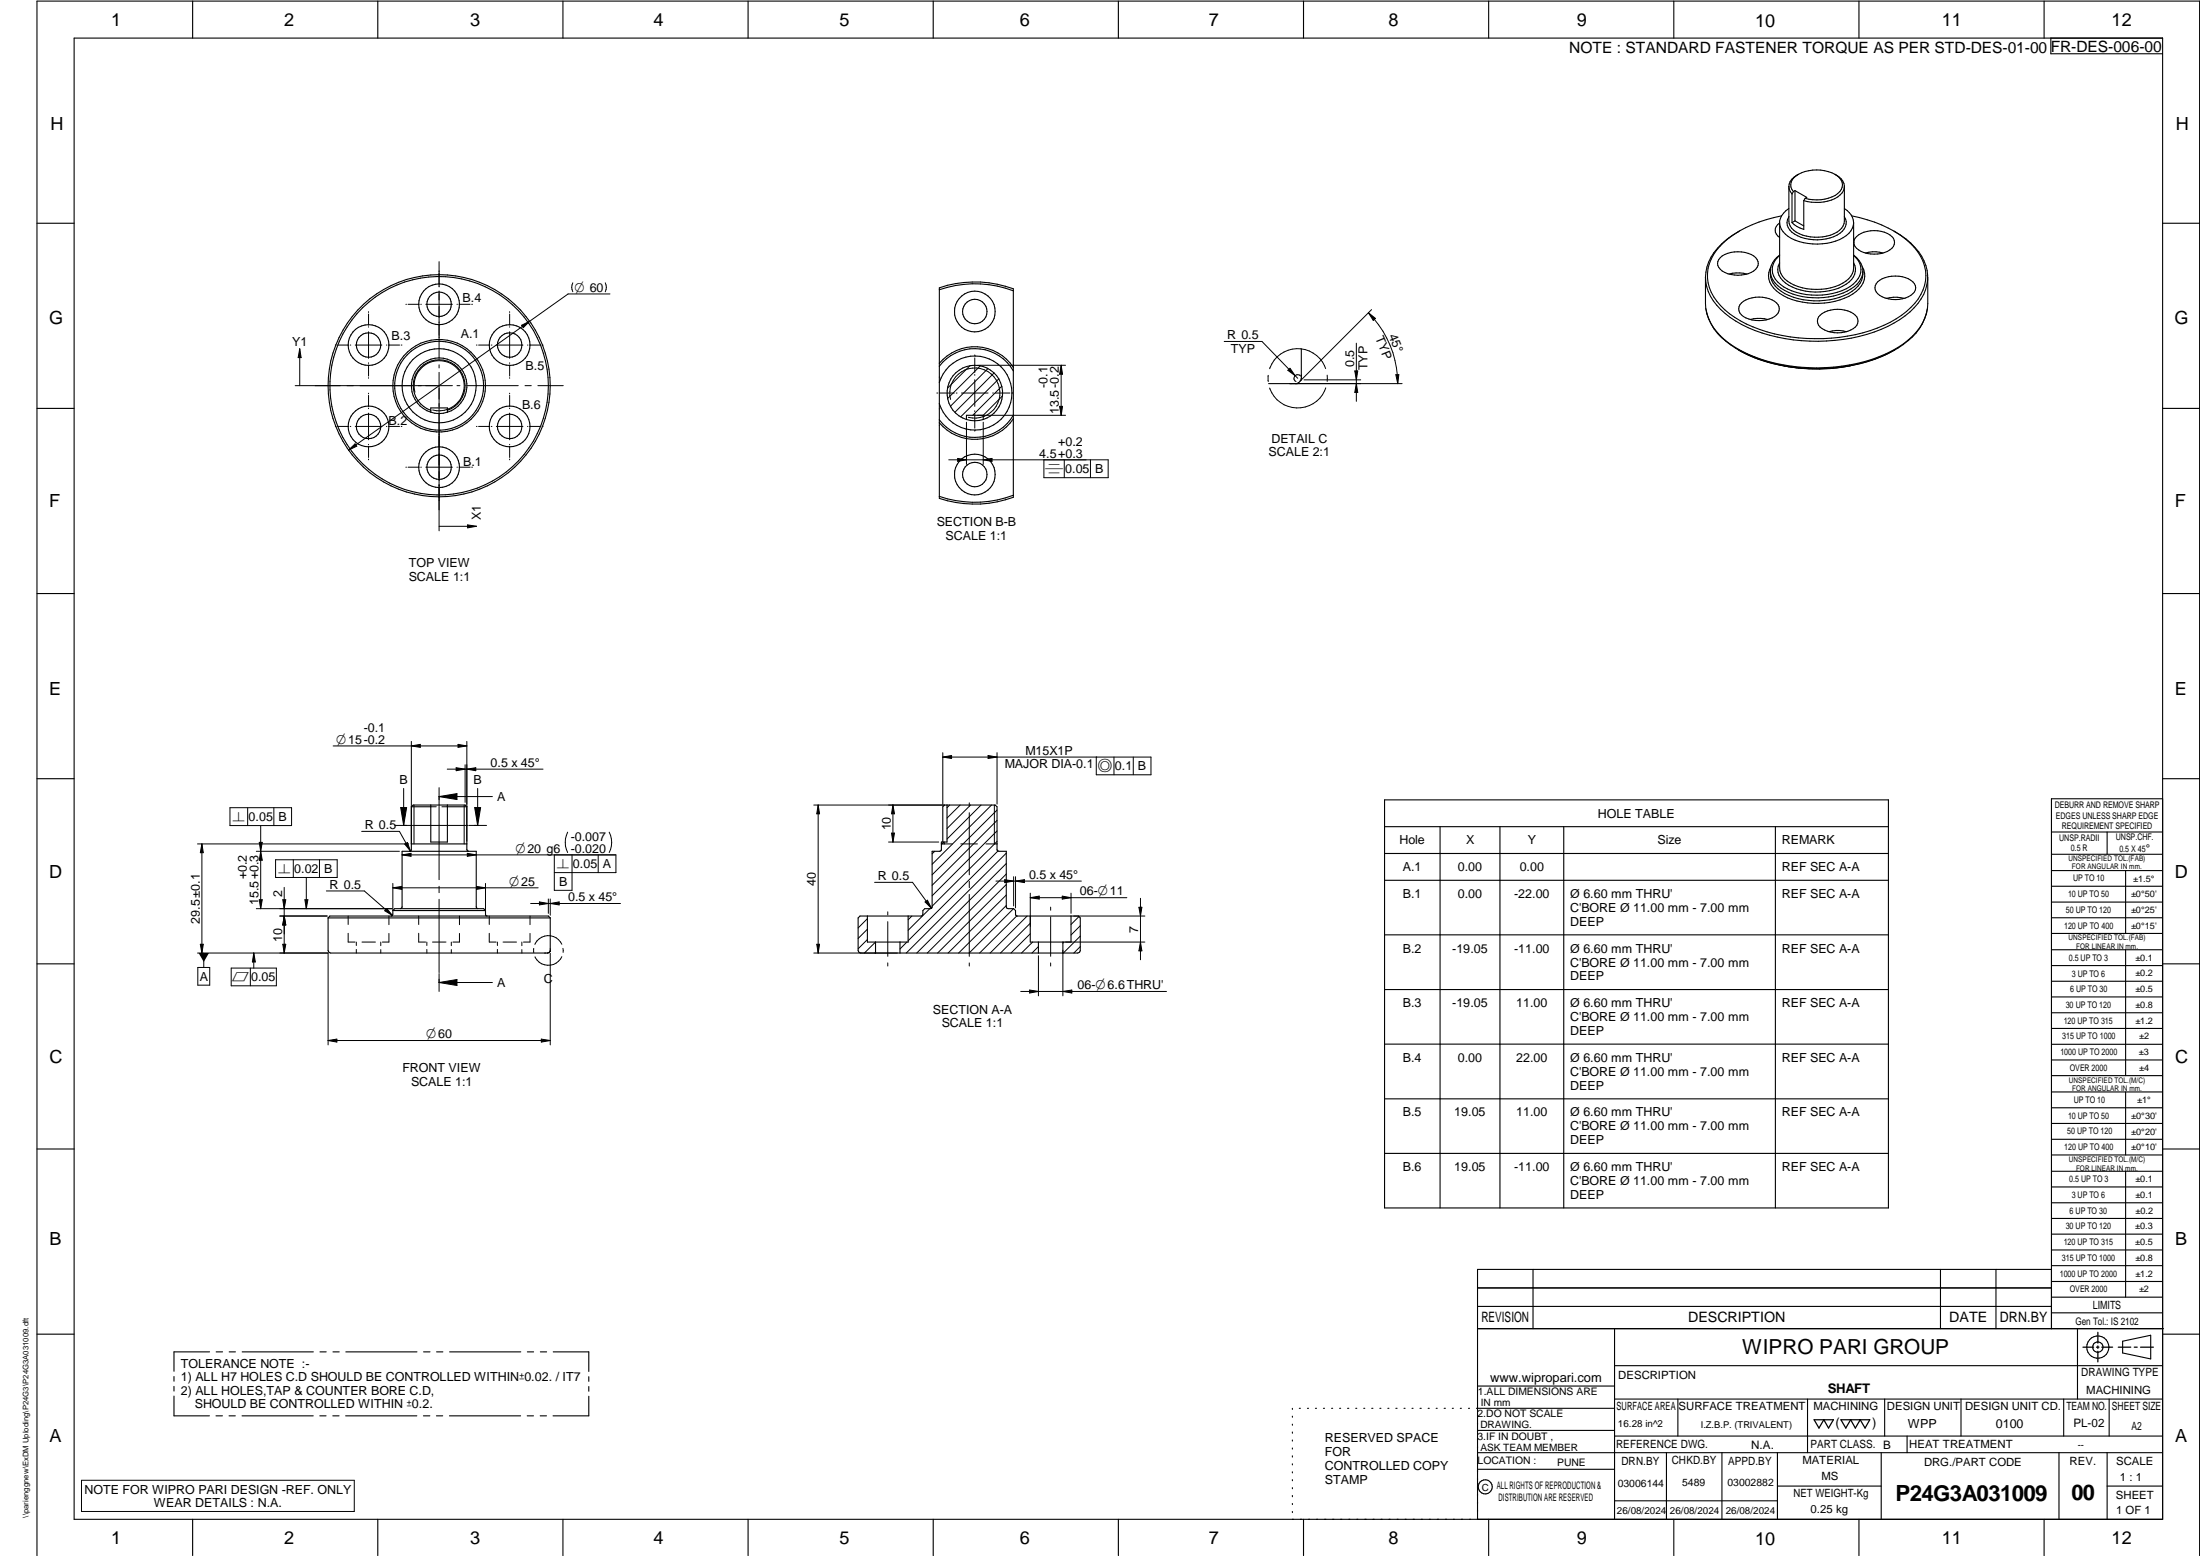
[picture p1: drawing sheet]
<svg xmlns="http://www.w3.org/2000/svg" width="594mm" height="420mm" viewBox="0 0 594 420" stroke-linecap="round" stroke-linejoin="round" font-family="sans-serif">
<g fill="none" stroke="#000" stroke-width=".3">
<path d="M20 10.3h564v400h-564zM52 .3v10M102 .3v10M152 .3v10M202 .3v10M252 .3v10M302 .3v10M352 .3v10M402 .3v10M452 .3v10M502 .3v10M552 .3v10"/>
<path d="M553.8 10.3v4.2h30.1M481.1 58.3a30.7 30.7 0 0 0-16.6 8.2 11 11 0 0 0 .1 16 30.2 30.2 0 0 0 16.7 8.1 46.5 46.5 0 0 0 29.1-3.6 18.8 18.8 0 0 0 8.9-8.7 11.3 11.3 0 0 0-3.5-12.7 31.8 31.8 0 0 0-15.8-7.3M483.1 56.3a5.6 5.6 0 0 0-2.5 3.4v12.7a5.4 5.4 0 0 0 3.9 4.6 15.4 15.4 0 0 0 14-1.1 4.7 4.7 0 0 0 2-3.5v-12.2M483.1 50.3v9.4a4 4 0 0 0 2.8 3.4 11.4 11.4 0 0 0 10.8-.9 3.4 3.4 0 0 0 1.3-2.5v-9.4M483.1 50.4v.7l.8 1.3M483.9 52.4v7.7M484.3 51.7l-.4 .7M484.7 51.5l3.2 1.8-.4 .3M484.7 59.6l2.4 1.4M484.7 59.6l-.8 .5M484.7 51.5v8.1M484.7 51.5l-.4 .2"/>
<path d="M485.6 47.1l-.3 .2a3.8 3.8 0 0 0-2.2 3.1M487.1 54.2v7.7a6.9 6.9 0 0 1-3.2-1.8M487.5 53.6l-.4 .6M495.5 47.1l.3 .2M495.5 47.1a10.2 10.2 0 0 0-11.2 1 2.61 2.61 0 0 0 0 3.6M495.5 47.1a3.5 3.5 0 0 1 2.3 4.4 7.4 7.4 0 0 1-6.4 3.2l-2.2-.1-2.1-.4M496.2 47.5a2.8 2.8 0 0 1 0 4.8 10.2 10.2 0 0 1-8.7 1.3M498 56.3a4.7 4.7 0 0 1 2.5 3.9M498 58.5a3.4 3.4 0 0 1-1.9 5 12.2 12.2 0 0 1-12.2-.8 3 3 0 0 1-.8-4.2M10 60.3h10M253.7 78.2a29.2 29.2 0 0 1 19.9 .3M253.7 78.2v19.9"/>
<path d="M253.7 78.2v-.5a30.2 30.2 0 0 1 19.9 .3v56.3a30.1 30.1 0 0 1-19.9 .3v-36.5M464.6 69.6a8 8 0 0 1 9.5 0 2.39 2.39 0 0 1-1.2 4 8.2 8.2 0 0 1-8.3-.9 2.03 2.03 0 0 1 0-3.1zM466.9 74l1.9-.3 2.9 .3M469.7 62.4a17.8 17.8 0 0 0-8.8 9.7l-.4 2.7M478.1 73.2a6.8 6.8 0 0 0 4.9 5.8 19 19 0 0 0 17.8-1.6 5.9 5.9 0 0 0 2.2-3.9M480.6 60.2a2.23 2.23 0 0 0 0 3.9M480.6 71a4.5 4.5 0 0 0 2.4 6 16.2 16.2 0 0 0 15.5-.2 4.3 4.3 0 0 0 2-5.8M480.6 68.9a5.5 5.5 0 0 0-2.5 4.3M500.5 60.2a5.3 5.3 0 0 1-3.7 4.5 15.8 15.8 0 0 1-14-.9 5.2 5.2 0 0 1-2.2-3.3M500.5 68.9a5.8 5.8 0 0 1-.4 9.8 18.9 18.9 0 0 1-19.1 0 5.8 5.8 0 0 1-2.9-5.5M500.5 69a4.7 4.7 0 0 1 0 7.7 17.9 17.9 0 0 1-15.4 2.3 8.6 8.6 0 0 1-6.4-5.3 4.9 4.9 0 0 1 1.9-4.7M501.3 63.9a7.7 7.7 0 0 1 10 .4 2.5 2.5 0 0 1-1.7 3.6 8.2 8.2 0 0 1-8.3-.8 2.11 2.11 0 0 1 0-3.2z"/>
<path d="M502.9 72.1a5 5 0 0 1-1.6 6.6 19.4 19.4 0 0 1-17.4 2.2 8.8 8.8 0 0 1-6.3-5.6 4.8 4.8 0 0 1 .6-3.2M503.7 68.3a8.3 8.3 0 0 1 4.8 0M507 76.1a8 8 0 0 1 9.5 0 2.17 2.17 0 0 1-.5 3.7 8.1 8.1 0 0 1-9-.5 2.11 2.11 0 0 1 0-3.2zM511.4 62.4a18 18 0 0 1 8.7 9.3 11.7 11.7 0 0 1-4.4 12.5 37.2 37.2 0 0 1-22.4 7.9 44.2 44.2 0 0 1-24.6-5.4 15.8 15.8 0 0 1-8.1-10.5l-.1-1.4M520.6 74.8v7.2a13.7 13.7 0 0 1-6.6 10.8 43.5 43.5 0 0 1-27.9 6.3 37.6 37.6 0 0 1-20.4-7.3 13.2 13.2 0 0 1-5.2-9.8v-7.2M584 60.3h10M253.7 98.1a12.5 12.5 0 0 1 19.9 1.1M253.7 98.9a12 12 0 0 1 19.9 1.3M351.4 94.2v8.3a1.84 1.84 0 0 1-1.4 1.1h-7.4M460.7 83.4a13.9 13.9 0 0 0 5.3 8.7M466 92.1a36.7 36.7 0 0 0 19.7 7.3 46.7 46.7 0 0 0 14-.6M469.4 94.5a48.2 48.2 0 0 0 13.5 4.5"/>
<path d="M470.2 81.8a7.9 7.9 0 0 1 9.6 0 2.4 2.4 0 0 1-1.3 4.1 8.2 8.2 0 0 1-8.3-.9 2.11 2.11 0 0 1 0-3.2zM472.6 86.3l1.9-.3 2.9 .3M491.5 85.1a7.7 7.7 0 0 1 9.9 .5 2.45 2.45 0 0 1-1.6 3.5 7.7 7.7 0 0 1-8.7-1.3 2.11 2.11 0 0 1 .4-2.7zM493.9 89.6a8.3 8.3 0 0 1 4.7 0M504.4 97.6a48.8 48.8 0 0 1-19.4 1.7M510.9 94.9l-5.4 2.3M511.7 94.5l-.2 .1M514.2 80.6a9.6 9.6 0 0 0-4.8 0M515.2 92a35.8 35.8 0 0 1-20.1 7.4 45.6 45.6 0 0 1-24.7-4.4M520.4 83.4a13.6 13.6 0 0 1-5.1 8.6M10 110.3h10M116.3 110.8a7 7 0 0 1-3.4-10.8 7 7 0 0 1 11.3 0 7 7 0 0 1-3.4 10.8"/>
<path d="M116.3 111.3v-1.1h4.5v1.1M116.3 111.3a7.5 7.5 0 0 1-3.8-11.5 7.5 7.5 0 0 1 12.1 0 7.5 7.5 0 0 1-3.8 11.5M116.3 111.3a6.8 6.8 0 0 0 4.5 0M253.7 103.3a10 10 0 0 1 15.4-5.3 10 10 0 0 1 0 16.3 10 10 0 0 1-15.4-5.3M265.5 113.3a7.7 7.7 0 0 1-4.5 0M265.5 113.3a7.5 7.5 0 0 0 3.8-11.6 7.5 7.5 0 0 0-12.1 0 7.5 7.5 0 0 0 3.8 11.6M265.5 113.3v-1.2h-4.5v1.2M273.6 113.1a12.5 12.5 0 0 1-19.9 1.1M273.6 112.1a12 12 0 0 1-19.9 1.3M584 110.3h10M273.6 133.7a29.4 29.4 0 0 1-19.9 .3M10 160.3h10"/>
<path d="M584 160.3h10M10 210.3h10M111.1 217.8v11.6l-.1 .2-.4 .3M111.1 217.8l.5-.4h14l.5 .4M111.1 217.8h5.2M116.3 217.4v10h4.5v-10M120.8 217.8h5.3M126.1 217.8v11.6l.5 .5M255.7 217.4v10h-1.5v2l-.2 .4-2.3 .1v15.2l-.5 .3h-1.5l-.5 .5v1.2l-.5 .3h-16.5l-.5 .5 .2 9.1 .5 .3h58.6l.6-.3 .1-9.1-.5-.5h-16.5l-.4-.3-.1-1.2-.5-.5h-1.5l-.4-.3-.1-15.2h-2l-.4-.3-.1-11.8-.5-.4h-13.6l-.5 .4v9.6M373.9 216h136v110.2h-136zM584 215.7h-30v143.1M584 210.3h10"/>
<path d="M111.1 227.9h15M254.2 227.9h.8M268.5 227.9h.7M373.9 223.2h136M373.9 230.5h136M373.9 237.7h136M388.9 223.2v103M405 223.2v103M422.3 223.2v103M479.4 223.2v103M554 224.7h30M554 230.7h30"/>
<path d="M554 235.1h30M554 239.3h30M569 224.7v6M574 235.1v17M88.6 247.9h60M88.6 247.9l.5-.5h59l.5 .5M88.6 247.9v8.8l.1 .3 .6 .3h58.6l.3-.1 .4-.5v-8.8M106.1 245.9h25M106.1 245.9l.5-.5h24l.5 .5M106.1 245.9l-.1 1.2-.4 .3M129.1 245.4l-.5-.3v-.2v-15h-20v15l-.1 .2-.4 .3M131.1 245.9v1.2l.5 .3"/>
<path d="M234.2 247.4v7h11v-7M236.4 254.4v2.9M243 254.4v2.9M280.4 254.4v2.9M287 254.4v2.9M289.2 247.4v7h-11v-7M373.9 252.4h136M554 243.6h30M554 247.8h30M554 252.1h30M554 256.5h30M574 256.5v33.9"/>
<path d="M10 260.3h10M373.9 267.2h136M554 260.7h30M554 265h30M554 269.2h30M554 273.5h30M554 277.7h30M584 260.3h10M373.9 281.9h136M373.9 296.7h136M554 282h30M554 286.2h30"/>
<path d="M554 290.4h30M554 294.9h30M554 299.1h30M574 294.9v17M10 310.3h10M373.9 311.4h136M554 303.4h30M554 307.6h30M554 311.9h30M554 316.3h30M574 316.3v34M584 310.3h10"/>
<path d="M554 320.5h30M554 324.8h30M554 329h30M554 333.2h30M554 337.5h30M399 358.8h185.2M399 352.8h155M399 347.8h155M414 342.8v16M436 358.8v51.5M524 342.8v16M539 342.8v16"/>
<path d="M554 341.8h30M554 346h30M554 350.3h30M554 354.5h30M554 342.8h-155v67.5M561 358.8v19M10 360.3h10M47 371.7v1.3M47 374.4v1.2M47 377v5.3h9.6M56.6 365h-9.6v5.3M58.4 365h1.7"/>
<path d="M61.9 365h1.7M65.4 365h19.2M86.4 365h1.7M89.9 365h1.7M93.4 365h19.2M114.4 365h1.7M117.9 365h1.7M121.4 365h19.2M142.4 365h1.7M145.9 365h1.7M149.4 365h9.6v5.3M159 377v5.3h-9.7"/>
<path d="M159 371.7v1.3M159 374.4v1.3M399 374.3h37M436 368.8h148M436 377.8h148M453.1 377.8v10M488.1 377.8v14.5M508.9 377.8v10M529.5 377.8v10M557.3 377.8v10M569.5 377.8v10M573.2 362.2l7.6-1.6v6.3l-7.6-1.6z"/>
<path d="M584 360.3h10M58.3 382.3h1.8M61.8 382.3h1.7M65.4 382.3h19.2M86.4 382.3h1.6M89.9 382.3h1.7M93.3 382.3h19.3M114.3 382.3h1.8M117.8 382.3h1.7M121.4 382.3h19.2M142.4 382.3h1.7M145.9 382.3h1.7"/>
<path d="M349 380.3v.3M349 382.4v.3M349 384.6v.3M349 386.7v.3M349 388.8v.3M349 391v.3M349 393.1v.3M349 395.3v.3M349 397.4v.3M349 399.5v.3M350.9 380.3h.2M353.1 380.3h.2"/>
<path d="M355.2 380.3h.3M357.4 380.3h.3M359.6 380.3h.3M361.7 380.3h.3M363.9 380.3h.3M366.1 380.3h.3M368.3 380.3h.2M370.4 380.3h.3M372.6 380.3h.3M374.8 380.3h.3M376.9 380.3h.4M379.1 380.3h.3"/>
<path d="M381.3 380.3h.3M383.4 380.3h.4M385.6 380.3h.3M387.8 380.3h.3M390 380.3h.3M392.2 380.3h.3M394.3 380.3h.3M396.5 380.3h.3M398.7 380.3h37.3M399 386.2h37M399 396.7h37M436 387.8h148"/>
<path d="M450 392.3v18M465 392.3v18M480 392.3v18M508 392.3v18M515 387.8v4.5M556 392.3v18M569 392.3v18M584 392.3h-185M52 410.3v9.7M102 410.3v9.7M152 410.3v9.7M202 410.3v9.7"/>
<path d="M252 410.3v9.7M302 410.3v9.7M349 401.7v.3M349 403.8v.4M349 406v.3M349 408.1v.3M352 410.3v9.7M402 410.3v9.7M436 405.3h44M452 410.3v9.7M480 401.3h28M502 410.3v9.7"/>
<path d="M552 410.3v9.7M569 401.3h15M10 420v-419.7h584v419.7"/>
<circle cx="99.5" cy="93.2" r="5.5"/>
<circle cx="99.5" cy="93.2" r="3.3"/>
<circle cx="118.6" cy="82.1" r="5.5"/>
<circle cx="118.6" cy="82.2" r="3.3"/>
<circle cx="137.6" cy="93.2" r="5.5"/>
<circle cx="137.6" cy="93.2" r="3.3"/>
<circle cx="263.2" cy="84.1" r="3.3"/>
<circle cx="263.2" cy="84.1" r="5.5"/>
<circle cx="99.5" cy="115.2" r="3.3"/>
<circle cx="99.5" cy="115.2" r="5.5"/>
<circle cx="118.6" cy="104.2" r="29.5"/>
<circle cx="118.6" cy="104.2" r="30"/>
<circle cx="118.6" cy="104.2" r="12"/>
<circle cx="118.6" cy="104.2" r="10"/>
<circle cx="118.6" cy="104.2" r="12.5"/>
<circle cx="137.6" cy="115.2" r="3.3"/>
<circle cx="137.6" cy="115.2" r="5.5"/>
<circle cx="118.6" cy="126.2" r="5.5"/>
<circle cx="118.6" cy="126.2" r="3.3"/>
<circle cx="263.2" cy="128.1" r="5.5"/>
<circle cx="263.2" cy="128.1" r="3.3"/>
<circle cx="566.5" cy="363.8" r="2.99"/>
<circle cx="566.5" cy="363.7" r="1.41"/>
<circle cx="401.1" cy="401.5" r="1.9"/>
</g>
<g fill="none" stroke="#000" stroke-width=".27">
<path d="M118.6 70.7v6.8M118.6 78.6v18.1M154.7 76.4a2.6 2.6 0 0 0 0 2.4M163.4 76.4a2.6 2.6 0 0 1 0 2.4M164.7 79.4h-11.3l-10.4 7.3M80.9 94.2v9.9M80.9 94.2l.4 2.4h-.8zM90.5 93.2h.2M91.1 93.2h3M94.6 93.2h.1M95.9 93.2h7.2M99.5 84.2v.2"/>
<path d="M99.5 84.8v3M99.5 88.2v.1M99.5 89.6v7.2M99.5 98v.1M99.5 98.6v3M104.3 93.2h.2M104.9 93.2h3M108.3 93.2h.2M109.6 82.2h.2M110.2 82.2h3M113.6 82.2h.2M115 82.2h7.2"/>
<path d="M118.6 98.5v.9M123.4 82.2h.1M123.9 82.2h3.1M127.4 82.2h.2M128.6 93.2h.2M129.2 93.2h3M132.7 93.2h.1M134 93.2h7.2M137.6 84.2v.2M137.6 84.8v3M137.6 88.2v.1M137.6 89.6v7.2"/>
<path d="M137.6 98v.1M137.6 98.6v3M140.8 87.8l2.2-1.1-1.7 1.8zM142.4 93.2h.2M143 93.2h3M143 86.7l-48.9 34.8M146.4 93.2h.2M261.9 98.8l-6 6M263.2 95.8v.3M263.2 96.6v4M263.9 98.6h23.8M264.7 98.8l-8.8 8.8"/>
<path d="M266.8 99.5l-10.1 10.2M286.5 98.6v13.5M286.5 98.6l.4 2.4h-.8zM330.6 92.2h10.2l9.6 10M347.8 100l.6-.6 1.3 2zM358 99.5a8 8 0 0 0-7.6-5.4 8 8 0 0 0-7.5 5.5M366.3 92.7v15.7M369.5 84.5a27.2 27.2 0 0 1 7.9 19.1M369.5 84.5l1.9 1.5-.6 .5zM370.4 83.6l-19 19M90.5 115.1h.2M91.1 115.1h3"/>
<path d="M94.6 115.1h.1M95.9 115.1h7.2M99.5 102v.2M99.5 106.2v.1M99.5 106.8v3M99.5 110.2v.2M99.5 111.5v7.2M99.5 120v.1M104.3 115.1h.2M104.9 115.1h3M108.3 115.1h.2M112 105.9a6.8 6.8 0 0 1 6-8.5 6.8 6.8 0 0 1 7.3 7.4 6.8 6.8 0 0 1-8.5 5.9"/>
<path d="M118.6 100.5v42.8M122.2 104.1h-42.5M123.4 104.1h.8M126 104.1h13.9M128.6 115.1h.2M129.2 115.1h3M132.7 115.1h.1M134 115.1h7.2M137.6 102v.2M137.6 106.2v.1M137.6 106.8v3M137.6 110.2v.2"/>
<path d="M137.6 111.5v7.2M137.6 120v.1M141.8 104.1h1.7M142.4 115.1h.2M143 115.1h3M145.2 104.1h6.9M146.4 115.1h.2M253 106.1h.2M253.7 106.1h4M256.7 107.9a6.8 6.8 0 0 1 6-8.5 6.8 6.8 0 0 1 7.3 7.4 6.8 6.8 0 0 1-8.5 5.9M258.2 106.1h.2M259.6 106.1h7.2"/>
<path d="M261 114v11.4M263.2 101.1v.2M263.2 102.5v7.2M263.2 110.9v.2M263.2 111.7v3.9M263.2 116.2v.2M263.9 112.1h23.8M265.5 114v11.4M268 106.1h.3M268.4 100.7l-10.6 10.6M268.8 106.1h3.9M269.7 102.3l-10.3 10.3"/>
<path d="M270.5 104.3l-7.8 7.8M270.7 106.9l-5.2 5.2M273.3 106.1h.2M286.1 109.7h.8l-.4 2.4zM342.5 101.3v1.7M348.2 103.6h30.4M350.5 103.5l-.1 .1M350.7 103.3h-.1M351.2 101.5a1 1 0 0 0-1.6 0 1 1 0 0 0 .4 1.5M351.2 102.8l-.1 .1M351.4 102.2v.5M351.4 101.2v.4"/>
<path d="M351.4 101.7v.1M352.1 102.6h15.3M358 104.7a8 8 0 0 1-7.6 5.5 8 8 0 0 1-7.5-5.4M358.4 101.3v1.7M365.8 100.2h.8l-.3 2.4zM366.3 103.6l.3 2.4h-.8zM376.9 101.2h.8l-.3 2.4zM94.1 121.5l1.8-1.7 .4 .7zM99.5 120.5v3M99.5 124v.2M109.6 126.2h.2M110.2 126.2h3"/>
<path d="M113.6 126.2h.2M115 126.2h7.2M123.4 126.2h.1M123.9 126.2h3.1M127.4 126.2h.2M137.6 120.5v3M137.6 124v.2M258.6 123.8l2.4 .4-2.4 .4zM265.5 124.2l2.4-.4v.8zM281.9 124.2v4.8h17.3v-4.8h-43M287.4 124.2v4.8M294.5 124.2v4.8"/>
<path d="M118.6 142.1h10M126.3 141.7l2.3 .4-2.3 .4zM62.1 218.1h16.6v4.8h-16.6zM66.9 218.1v4.8M73.9 218.1v4.8M90 201.4h36.1M108.2 218.1h1.6l-.8 4.8zM109 212.9v10M111.1 201.4l2.4-.4v.8zM111.1 200.2v27.7M111.8 217.4v10.5M116.3 217.8h1.5"/>
<path d="M118.6 212.7v4.8M118.6 217.7v19.8M118.6 215.1h14.4M118.6 215.1l4.8-.8v1.6zM119.3 217.8h1.5M120.8 207.7h25.8M123.2 207.3l2.4 .4-2.4 .4zM123.7 201l2.4 .4-2.4 .4zM125.3 217.4v10.5M125.6 206.5v10.2M126.1 207.7l2.4-.4v.8zM126.1 200.2v27"/>
<path d="M128.2 218.1h1.6l-.8 4.8zM129 212.9v10M219.7 217.4h35.3M220.9 217.4v39.9M220.9 217.4l.4 2.4h-.8zM241.1 217.4v10M241.1 217.4l.4 2.4h-.8zM254.6 203.2v13.9M254.6 204.4l2.4-.4v.8zM256.4 217.4l-.7 .7M259.3 217.4l-3.6 3.5M261.7 216.8v.9"/>
<path d="M261.7 219.5v16.7M262.1 217.4l-6.4 6.3M264.9 217.4l-9.2 9.2M266.8 204l2.4 .4-2.4 .4zM267.8 217.4l-16.1 16M268.5 217.4v10.5h-2.3M269.2 218.7l-17.5 17.5M269.2 203.2v13.9M296 204.4v4.8h14.8v-4.8h-56.2M300.8 204.4v4.8M306 204.4v4.8M53.3 227.9h57.1"/>
<path d="M54.5 227.9v29.4M54.5 227.9l.4 2.4h-.8zM69.2 229.9h38.7M70 227.5h.8l-.4 2.4zM70.4 229.9l.4 2.4h-.8zM70.4 222.9v22.5M74.4 232.2h16.7v4.7h-16.7zM76.7 239.6v17.7M79.2 232.2v4.7M82.7 236.9v8.5M86.3 232.2v4.7M97.7 224.5h10.2l2.9 5.3"/>
<path d="M106.1 238.5v7.2M106.1 239.7l2.4-.3v.8zM106.1 239.7h39.2M106.6 222.9h4.8M108.6 230.8h57.7v4.8h-16.6M108.6 230.8l2.4-.4v.8zM109.3 227.9l.7-.4 .8 2.3zM111.6 222.9h14.7M118.6 239.3v1.7M126.2 230.4l2.4 .4-2.4 .4zM126.6 222.9h4.8M128.7 239.4l2.4 .3-2.4 .5z"/>
<path d="M131.1 238.5v7.2M149.7 230.8v9.6h4.8v-9.6M153.3 224.7a6.3 6.3 0 0 0 0 5.5M161.5 230.8v4.8M164.5 224.7a5.9 5.9 0 0 1 0 5.5M236.2 238.3h10.2l5.1 7M239.9 227.4h13.6M240.7 225h.8l-.4 2.4zM252.4 229.9l-.7 .6M254.9 227.4l-.7 .6M255 227.4v.5h2.2M259.5 227.9h4.4"/>
<path d="M261.7 238v1.7M268.9 237.9h23.1M269.2 221.5l-17.5 17.6M269.2 224.4l-17.5 17.5M269.2 227.2l-17.5 17.5M269.5 229.8l-24.3 24.2M271.3 237.5l2.4 .4-2.4 .4zM271.7 238.8l-18.5 18.5M271.7 236l-21.3 21.3M271.7 233.2l-24.1 24.1M271.7 230.4l-27 26.9M273.7 236.7v7.9"/>
<path d="M274.2 236.7v8.5M274.2 237.9l2.4-.4v.8zM53.3 257.3h35.3M54.1 255h.8l-.4 2.3zM55 257.3v3.9M68.5 257.3l.5 2.5h-.9zM68.5 257.3v4.1M69.2 245.4h36.7M70 243h.8l-.4 2.4zM75.6 247.4h12.7M76.4 255h.8l-.5 2.3zM76.4 243h.8l-.5 2.4z"/>
<path d="M76.7 247.4l.5 2.4h-.8zM82.3 243h.8l-.4 2.4zM88.1 240.6h10.3l7.6 6.6M88.6 257.4v24.8M94 252v2.4h1.9M94 247.4v2.2M96.2 254.4v.9M96.2 256.4v.9M97.7 254.4h3.7M102.8 254.4v1M102.8 256.4v.9M104.4 245.3l1.6 1.9-2.1-1.3z"/>
<path d="M105 252.1v2.3h-1.8M105 247.4v2.3M113.1 252v2.4h1.8M113.1 247.4v2.2M115.3 254.4v.9M115.3 256.4v.9M116.8 254.4h3.6M118.6 242.8v19.8M121.9 254.4v1M121.9 256.4v.9M124.1 252.1v2.3h-1.8M124.1 247.4v2.3"/>
<path d="M132.1 252v2.4h1.9M132.1 247.4v2.2M134.3 254.4v.9M134.3 256.4v.9M135.8 254.4h3.7M140.9 254.4v1M140.9 256.4v.9M143.1 252.1v2.3h-1.8M143.1 247.4v2.3M143.3 244h24.2M144.1 256.1v1.1M145.7 243.5l2.4 .5-2.4 .3z"/>
<path d="M147.1 257.3h.3M147.7 257.3h.4M148.1 242.7v3.9M148.5 257h-.1M148.6 244l2.4-.5v.8zM148.6 256.2v.2M148.6 256.6v.3M148.6 257.4v24.8M148.6 242.7v4.4M151.7 255a4 4 0 0 0-3.6-2.4 4 4 0 0 0-3.7 2.4M151.7 258.3a4 4 0 0 1-3.6 2.4 4 4 0 0 1-3.6-2.3M152 256.1l.1 1.1"/>
<path d="M219.7 257.3h22.6M220.5 255h.8l-.4 2.3zM234.2 250.9l-2.5 2.5M234.2 253.7l-2.5 2.5M234.2 248.1l-2.5 2.5M236.4 257.2l-.1 .1M236.4 254.4l-3 2.9M239.7 246.2v.9M239.7 248.9v9.3M244.9 254.4l-1.9 1.8M246.2 247.4l-1 1M249.8 243.5l.6-.4 1.1 2.2z"/>
<path d="M251.1 245.4l-5.9 5.8M261.7 241.5v16.7M271.7 244.5l-12.8 12.8M271.7 241.7l-15.7 15.6M273.7 245.4l-12 11.9M274.6 247.3l-10.1 10M277.4 247.4l-10 9.9M278.2 252.1l-5.2 5.2M278.2 249.3l-8 8M278.2 241.2v8.9M278.2 242.4l2.4-.4v.8zM278.2 242.4h26.1"/>
<path d="M278.8 254.4l-3 2.9M280.4 255.6l-1.7 1.7M280.4 258.1v10.8M283.7 244.9v.9M283.7 247.6v10.6M286.8 242l2.4 .4-2.4 .4zM287 256.6v12.3M287.3 254.4l-.3 .3M287.7 254.4h21.5M289.2 241.2v5.4M289.9 247.4h19.3M291.4 247.5l-2.2 2.1"/>
<path d="M291.7 255.6l-1.7 1.7M291.7 252.8l-4.6 4.5M291.7 250l-2.5 2.5M307.5 245h.8l-.3 2.4zM308 254.4l.3 2.4h-.8zM308 242.6v16.6M53.4 261.2h3.2v4.8h-3.2zM62.4 261.4h12.2v4.8h-12.2zM67.6 261.4v4.8M118.6 265.3l4.8-.8v1.6zM118.6 262.9v4.8M118.6 265.3h14.4"/>
<path d="M239.7 260v.9M261.7 260v.9M275.6 267.7h39.4M278 267.3l2.4 .4-2.4 .4zM283.7 260v.9M287 267.7l2.4-.4v.8zM88.6 281l2.4-.4v.8zM88.6 281h60M146.2 280.6l2.4 .4-2.4 .4zM22 399.7h73.7v8.4h-73.7z"/>
</g>
<path d="M566.5 359.7v3M562.5 363.8h2.9M566.1 363.8h.7M566.5 363.4v.7M566.5 364.9v2.8M567.6 363.8h2.9M572 363.8h3.4M576.3 363.8h.8M578 363.8h3.5M489.9 383.4h5.2l-1.3 2.2-1.3-2.2-1.3 2.2zM497.1 383.4h7.8l-1.3 2.2-1.3-2.2-1.3 2.2-1.3-2.2-1.3 2.2z" fill="none" stroke="#000" stroke-width=".34"/>
<g fill="#000">
<path d="M80.9 94.2l.4 2.4h-.8zM140.8 87.8l2.2-1.1-1.7 1.8zM347.8 100l.6-.6 1.3 2zM369.5 84.5l1.9 1.5-.6 .5zM286.5 98.6l.4 2.4h-.8zM286.1 109.7h.8l-.4 2.4zM366.3 103.6l.3 2.4h-.8zM365.8 100.2h.8l-.3 2.4zM376.9 101.2h.8l-.3 2.4zM94.1 121.5l1.8-1.7 .4 .7zM258.6 123.8l2.4 .4-2.4 .4zM265.5 124.2l2.4-.4v.8z"/>
<path d="M126.3 141.7l2.3 .4-2.3 .4zM108.2 218.1h1.6l-.8 4.8zM111.1 201.4l2.4-.4v.8zM123.2 207.3l2.4 .4-2.4 .4zM118.6 215.1l4.8-.8v1.6zM123.7 201l2.4 .4-2.4 .4zM128.2 218.1h1.6l-.8 4.8zM126.1 207.7l2.4-.4v.8zM220.9 217.4l.4 2.4h-.8zM241.1 217.4l.4 2.4h-.8zM254.6 204.4l2.4-.4v.8zM266.8 204l2.4 .4-2.4 .4z"/>
<path d="M54.5 227.9l.4 2.4h-.8zM70.4 229.9l.4 2.4h-.8zM70 227.5h.8l-.4 2.4zM106.1 239.7l2.4-.3v.8zM109.3 227.9l.7-.4 .8 2.3zM108.6 230.8l2.4-.4v.8zM126.2 230.4l2.4 .4-2.4 .4zM128.7 239.4l2.4 .3-2.4 .5zM240.7 225h.8l-.4 2.4zM271.3 237.5l2.4 .4-2.4 .4zM274.2 237.9l2.4-.4v.8zM54.1 255h.8l-.4 2.3z"/>
<path d="M53.6 257.3h2.8l-1.4 2.5zM68.5 257.3l.5 2.5h-.9zM70 243h.8l-.4 2.4zM76.4 255h.8l-.5 2.3zM76.7 247.4l.5 2.4h-.8zM76.4 243h.8l-.5 2.4zM82.3 243h.8l-.4 2.4zM104.4 245.3l1.6 1.9-2.1-1.3zM145.7 243.5l2.4 .5-2.4 .3zM148.6 244l2.4-.5v.8zM220.5 255h.8l-.4 2.3zM249.8 243.5l.6-.4 1.1 2.2z"/>
<path d="M278.2 242.4l2.4-.4v.8zM286.8 242l2.4 .4-2.4 .4zM307.5 245h.8l-.3 2.4zM308 254.4l.3 2.4h-.8zM118.6 265.3l4.8-.8v1.6zM278 267.3l2.4 .4-2.4 .4zM287 267.7l2.4-.4v.8zM88.6 281l2.4-.4v.8zM146.2 280.6l2.4 .4-2.4 .4z"/>
</g>
<text font-size="6" x="511.9" y="405.2">P24G3A031009</text>
<text font-size="5.9" x="559.4" y="405.1">00</text>
<text font-size="5.6" x="470.5" y="365.5">WIPRO PARI GROUP</text>
<g font-size="4.9">
<text x="30" y="6.9">1</text>
<text x="76.7" y="6.9">2</text>
<text x="127" y="6.9">3</text>
<text x="176.5" y="6.9">4</text>
<text x="226.7" y="6.9">5</text>
<text x="275.4" y="6.9">6</text>
<text x="326.4" y="6.9">7</text>
<text x="375" y="6.9">8</text>
<text x="425.8" y="6.9">9</text>
<text x="473.9" y="7.3">10</text>
<text x="524.3" y="6.9">11</text>
<text x="570.2" y="6.9">12</text>
<text x="13.6" y="35.1">H</text>
<text x="587.6" y="35.1">H</text>
<text x="13.2" y="87.5">G</text>
<text x="587.2" y="87.5">G</text>
<text x="13.2" y="137">F</text>
<text x="587.2" y="137">F</text>
<text x="13.2" y="187.6">E</text>
<text x="587.2" y="187.6">E</text>
<text x="13.2" y="237">D</text>
<text x="587.2" y="237">D</text>
<text x="13.4" y="287.1">C</text>
<text x="587.4" y="287.1">C</text>
<text x="13.4" y="336.2">B</text>
<text x="587.4" y="336.2">B</text>
<text x="13.4" y="389.3">A</text>
<text x="587.4" y="389.3">A</text>
<text x="30" y="416.9">1</text>
<text x="76.7" y="416.9">2</text>
<text x="127" y="416.9">3</text>
<text x="176.5" y="416.9">4</text>
<text x="226.7" y="416.9">5</text>
<text x="275.4" y="416.9">6</text>
<text x="326.4" y="416.9">7</text>
<text x="375" y="416.9">8</text>
<text x="425.8" y="416.9">9</text>
<text x="473.9" y="417.3">10</text>
<text x="524.3" y="416.9">11</text>
<text x="570.2" y="416.9">12</text>
</g>
<g font-size="4.2">
<text x="423.7" y="14.3">NOTE : STANDARD FASTENER TORQUE AS PER STD-DES-01-00</text>
<text x="553.8" y="14">FR-DES-006-00</text>
</g>
<g font-size="3.9">
<text x="400" y="357.1">REVISION</text>
<text x="455.9" y="357.1">DESCRIPTION</text>
<text x="526.4" y="357.1">DATE</text>
<text x="540" y="357.1">DRN.BY</text>
</g>
<g font-size="3.7">
<text x="155.1" y="78.8">O 60</text>
<text x="282.1" y="127.8">d</text>
<text x="90.8" y="200.8">O15-0.2</text>
<text x="296.5" y="208">a</text>
<text x="62.8" y="221.7">n</text>
<text x="139.2" y="230.2">O20 g6</text>
<text x="75.1" y="235.8">n</text>
<text x="137.5" y="239.1">O25</text>
<text x="150.4" y="234.4">n</text>
<text x="62.6" y="265">r</text>
<text x="115.1" y="280.4">O60</text>
</g>
<text font-size="3.6" x="493.6" y="376.1">SHAFT</text>
<g font-size="3.5">
<text x="402.4" y="373.3">www.wipropari.com</text>
<text x="495.6" y="385.3">(</text>
<text x="505.6" y="385.3">)</text>
</g>
<g font-size="3.4">
<text x="124.9" y="81.7">B.4</text>
<text x="78.9" y="93.3">Y1</text>
<text x="105.7" y="91.7">B.3</text>
<text x="124.4" y="91.4">A.1</text>
<text x="331.4" y="91.6">R 0.5</text>
<text x="332.4" y="95.2">TYP</text>
<text x="371.3" y="91.4" transform="rotate(68 371.3 91.4)">TYP</text>
<text x="374.9" y="90.6" transform="rotate(68 374.9 90.6)">45°</text>
<text x="141.9" y="99.9">B.5</text>
<text x="365.7" y="99.1" transform="rotate(-90 365.7 99.1)">0.5</text>
<text x="369.3" y="100" transform="rotate(-90 369.3 100)">TYP</text>
<text x="282.8" y="104.7" transform="rotate(-90 282.8 104.7)">-0.1</text>
<text x="141" y="110.5">B.6</text>
<text x="286" y="111.8" transform="rotate(-90 286 111.8)">13.5-0.2</text>
<text x="104.9" y="114.9">B.2</text>
<text x="343.3" y="119.6">DETAIL C</text>
<text x="125" y="125.9">B.1</text>
<text x="280.6" y="123.6">4.5+0.3</text>
<text x="285.8" y="120.5">+0.2</text>
<text x="342.6" y="123.2">SCALE 2:1</text>
<text x="287.6" y="127.8">0.05 B</text>
<text x="129.9" y="140.5" transform="rotate(-90 129.9 140.5)">X1</text>
<text x="252.9" y="142.1">SECTION B-B</text>
<text x="255.3" y="145.7">SCALE 1:1</text>
<text x="110.4" y="153.2">TOP VIEW</text>
<text x="110.4" y="156.8">SCALE 1:1</text>
<text x="98.2" y="197.7">-0.1</text>
<text x="276.9" y="203.8">M15X1P</text>
<text x="132.5" y="207.1">0.5 x 45°</text>
<text x="271.3" y="207.4">MAJOR DIA-0.1</text>
<text x="301.1" y="208">0.1 B</text>
<text x="107.9" y="211.7">B</text>
<text x="127.9" y="211.7">B</text>
<text x="67.1" y="221.7">0.05 B</text>
<text x="134.3" y="216.3">A</text>
<text x="431.5" y="220.8">HOLE TABLE</text>
<text x="98.5" y="223.9">R 0.5</text>
<text x="154.1" y="227.1">-0.007</text>
<text x="240.5" y="224.2" transform="rotate(-90 240.5 224.2)">10</text>
<text x="154.1" y="230.2">-0.020</text>
<text x="377.9" y="228">Hole</text>
<text x="395.9" y="228">X</text>
<text x="412.6" y="228">Y</text>
<text x="447.6" y="228">Size</text>
<text x="481.2" y="228">REMARK</text>
<text x="66.7" y="237.4" transform="rotate(-90 66.7 237.4)">+0.2</text>
<text x="79.5" y="235.8">0.02 B</text>
<text x="89" y="240">R 0.5</text>
<text x="151" y="239.2">B</text>
<text x="154.7" y="234.4">0.05 A</text>
<text x="220.3" y="239.2" transform="rotate(-90 220.3 239.2)">40</text>
<text x="237" y="237.7">R 0.5</text>
<text x="277.9" y="237.3">0.5 x 45°</text>
<text x="378.8" y="235.2">A.1</text>
<text x="393.7" y="235.2">0.00</text>
<text x="410.4" y="235.2">0.00</text>
<text x="481.2" y="235.2">REF SEC A-A</text>
<text x="69.8" y="244.5" transform="rotate(-90 69.8 244.5)">15.5+0.3</text>
<text x="76.2" y="242.3" transform="rotate(-90 76.2 242.3)">2</text>
<text x="153.4" y="243.3">0.5 x 45°</text>
<text x="291.6" y="241.8">06-O11</text>
<text x="378.8" y="242.5">B.1</text>
<text x="393.7" y="242.5">0.00</text>
<text x="408.9" y="242.5">-22.00</text>
<text x="424" y="242.5">Ø 6.60 mm THRU'</text>
<text x="481.2" y="242.5">REF SEC A-A</text>
<text x="53.9" y="249.4" transform="rotate(-90 53.9 249.4)">29.5±0.1</text>
<text x="307.4" y="251.8" transform="rotate(-90 307.4 251.8)">7</text>
<text x="424" y="246.2">C'BORE Ø 11.00 mm - 7.00 mm</text>
<text x="424" y="250">DEEP</text>
<text x="76.2" y="254.3" transform="rotate(-90 76.2 254.3)">10</text>
<text x="378.8" y="257.2">B.2</text>
<text x="392.2" y="257.2">-19.05</text>
<text x="408.9" y="257.2">-11.00</text>
<text x="424" y="257.2">Ø 6.60 mm THRU'</text>
<text x="481.2" y="257.2">REF SEC A-A</text>
<text x="424" y="261">C'BORE Ø 11.00 mm - 7.00 mm</text>
<text x="53.9" y="264.8">A</text>
<text x="67.8" y="265">0.05</text>
<text x="134.3" y="266.5">A</text>
<text x="146.9" y="265.5">C</text>
<text x="291" y="267.1">06-O6.6THRU'</text>
<text x="424" y="264.7">DEEP</text>
<text x="251.9" y="273.7">SECTION A-A</text>
<text x="378.8" y="271.9">B.3</text>
<text x="392.2" y="271.9">-19.05</text>
<text x="409.4" y="271.9">11.00</text>
<text x="424" y="271.9">Ø 6.60 mm THRU'</text>
<text x="424" y="275.7">C'BORE Ø 11.00 mm - 7.00 mm</text>
<text x="481.2" y="271.9">REF SEC A-A</text>
<text x="254.3" y="277.3">SCALE 1:1</text>
<text x="424" y="279.5">DEEP</text>
<text x="378.8" y="286.7">B.4</text>
<text x="393.7" y="286.7">0.00</text>
<text x="409.4" y="286.7">22.00</text>
<text x="424" y="286.7">Ø 6.60 mm THRU'</text>
<text x="481.2" y="286.7">REF SEC A-A</text>
<text x="108.7" y="289.6">FRONT VIEW</text>
<text x="111" y="293.2">SCALE 1:1</text>
<text x="424" y="290.4">C'BORE Ø 11.00 mm - 7.00 mm</text>
<text x="424" y="294.2">DEEP</text>
<text x="378.8" y="301.5">B.5</text>
<text x="392.7" y="301.5">19.05</text>
<text x="409.4" y="301.5">11.00</text>
<text x="424" y="301.5">Ø 6.60 mm THRU'</text>
<text x="424" y="305.2">C'BORE Ø 11.00 mm - 7.00 mm</text>
<text x="481.2" y="301.5">REF SEC A-A</text>
<text x="424" y="309">DEEP</text>
<text x="378.8" y="316.2">B.6</text>
<text x="392.7" y="316.2">19.05</text>
<text x="408.9" y="316.2">-11.00</text>
<text x="424" y="316.2">Ø 6.60 mm THRU'</text>
<text x="481.2" y="316.2">REF SEC A-A</text>
<text x="424" y="320">C'BORE Ø 11.00 mm - 7.00 mm</text>
<text x="424" y="323.7">DEEP</text>
<text x="48.8" y="369.4">TOLERANCE NOTE :-</text>
<text x="48.8" y="373">1) ALL H7 HOLES C.D SHOULD BE CONTROLLED WITHINu0.02. / IT7</text>
<text x="48.8" y="376.6">2) ALL HOLES,TAP &amp; COUNTER BORE C.D,</text>
<text x="52.6" y="380.2">SHOULD BE CONTROLLED WITHIN u0.2.</text>
<text x="357.8" y="389.5">RESERVED SPACE</text>
<text x="515.2" y="385.7">WPP</text>
<text x="538.9" y="385.6">0100</text>
<text x="357.8" y="393.3">FOR</text>
<text x="357.8" y="397">CONTROLLED COPY</text>
<text x="357.8" y="400.8">STAMP</text>
<text x="22.8" y="403.3">NOTE FOR WIPRO PARI DESIGN -REF. ONLY</text>
<text x="41.6" y="406.9">WEAR DETAILS : N.A.</text>
</g>
<g font-size="3.1">
<text x="565.1" y="353.5">LIMITS</text>
<text x="562" y="371.7">DRAWING TYPE</text>
<text x="437" y="372.3">DESCRIPTION</text>
<text x="563.4" y="376.3">MACHINING</text>
<text x="436.5" y="380.8">SURFACE AREA</text>
<text x="453.3" y="380.8">SURFACE TREATMENT MACHINING</text>
<text x="509.5" y="380.8">DESIGN UNIT DESIGN UNIT CD.</text>
<text x="558" y="380.6">TEAM NO.</text>
<text x="570.3" y="380.7">SHEET SIZE</text>
<text x="559.9" y="385.4">PL-02</text>
<text x="575.6" y="386.1">A2</text>
<text x="436.4" y="391.1">REFERENCE DWG.</text>
<text x="437.8" y="395.5">DRN.BY</text>
<text x="451.4" y="395.4">CHKD.BY</text>
<text x="466.6" y="395.5">APPD.BY</text>
<text x="472.9" y="391.4">N.A.</text>
<text x="486.7" y="395.4">MATERIAL</text>
<text x="488.9" y="390.9">PART CLASS. B</text>
<text x="515.6" y="390.9">HEAT TREATMENT</text>
<text x="519.6" y="395.9">DRG./PART CODE</text>
<text x="558.9" y="395.5">REV.</text>
<text x="571.4" y="395.6">SCALE</text>
<text x="491.9" y="399.7">MS</text>
<text x="572.5" y="399.9">1 : 1</text>
<text x="484.3" y="404.2">NET WEIGHT-Kg</text>
<text x="571.4" y="404.7">SHEET</text>
<text x="488.9" y="408.6">0.25 kg</text>
<text x="571.4" y="408.8">1 OF 1</text>
</g>
<text font-size="3" x="579.5" y="230.1">°</text>
<g font-size="2.8">
<text x="560.4" y="357.7">Gen Tol.: IS 2102</text>
<text x="399.1" y="376.6">1.ALL DIMENSIONS ARE</text>
<text x="399" y="382.7">2.DO NOT SCALE</text>
<text x="399" y="388.7">3.IF IN DOUBT ,</text>
<text x="399" y="395.4">LOCATION :</text>
<text x="420.5" y="396">PUNE</text>
<text x="404.2" y="402">ALL RIGHTS OF REPRODUCTION &amp;</text>
<text x="436.8" y="401.5">03006144</text>
<text x="454.2" y="401.3">5489</text>
<text x="466.5" y="401.2">03002882</text>
<text x="404.7" y="405.4">DISTRIBUTION ARE RESERVED</text>
</g>
<g font-size="2.7">
<text x="399.9" y="379.7">IN mm</text>
<text x="399.7" y="385.7">DRAWING.</text>
<text x="436.9" y="385.4">16.28 in^2</text>
<text x="399.7" y="391.8">ASK TEAM MEMBER</text>
<text x="400.1" y="402.5">C</text>
<text x="436.6" y="408.7">26/08/2024</text>
<text x="450.9" y="408.8">26/08/2024</text>
<text x="466" y="408.9">26/08/2024</text>
</g>
<g font-size="2.5">
<text x="554.9" y="218.3">DEBURR AND REMOVE SHARP</text>
<text x="555.2" y="221">EDGES UNLESS SHARP EDGE</text>
<text x="556.1" y="227.1">UNSP.RADII</text>
<text x="556.8" y="223.8">REQUIREMENT SPECIFIED</text>
<text x="571.4" y="226.9">UNSP.CHF.</text>
<text x="559.2" y="229.9">0.5 R</text>
<text x="572.3" y="230.1">0.5 X 45</text>
<text x="559.8" y="238">UP TO 10</text>
<text x="576.1" y="238.1">±1.5°</text>
<text x="558.5" y="242.2">10 UP TO 50</text>
<text x="575.5" y="242.3">±0°50'</text>
<text x="557.4" y="250.7">120 UP TO 400</text>
<text x="557.9" y="246.5">50 UP TO 120</text>
<text x="575.5" y="250.7">±0°15'</text>
<text x="575.5" y="246.5">±0°25'</text>
<text x="558.7" y="259.4">0.5 UP TO 3</text>
<text x="559.5" y="263.7">3 UP TO 6</text>
<text x="576.6" y="263.6">±0.2</text>
<text x="576.6" y="259.4">±0.1</text>
<text x="559" y="267.9">6 UP TO 30</text>
<text x="576.6" y="267.9">±0.5</text>
<text x="557.8" y="272.2">30 UP TO 120</text>
<text x="576.6" y="272.2">±0.8</text>
<text x="556.9" y="280.7">315 UP TO 1000</text>
<text x="557.3" y="276.4">120 UP TO 315</text>
<text x="576.6" y="276.4">±1.2</text>
<text x="577.7" y="280.7">±2</text>
<text x="556.4" y="284.9">1000 UP TO 2000</text>
<text x="577.6" y="284.9">±3</text>
<text x="558.9" y="289.2">OVER 2000</text>
<text x="577.7" y="289.3">±4</text>
<text x="560" y="297.9">UP TO 10</text>
<text x="577.1" y="297.9">±1°</text>
<text x="558.5" y="302.1">10 UP TO 50</text>
<text x="575.5" y="302.1">±0°30'</text>
<text x="557.4" y="310.6">120 UP TO 400</text>
<text x="558.2" y="306.3">50 UP TO 120</text>
<text x="575.5" y="310.6">±0°10'</text>
<text x="575.5" y="306.4">±0°20'</text>
<text x="558.8" y="319.2">0.5 UP TO 3</text>
<text x="559.4" y="323.4">3 UP TO 6</text>
<text x="576.6" y="319.2">±0.1</text>
<text x="576.6" y="323.5">±0.1</text>
<text x="558.9" y="327.7">6 UP TO 30</text>
<text x="576.7" y="327.7">±0.2</text>
<text x="557.8" y="332">30 UP TO 120</text>
<text x="576.6" y="332">±0.3</text>
<text x="556.8" y="340.5">315 UP TO 1000</text>
<text x="557.3" y="336.3">120 UP TO 315</text>
<text x="576.6" y="336.3">±0.5</text>
<text x="576.6" y="340.5">±0.8</text>
<text x="556.2" y="344.7">1000 UP TO 2000</text>
<text x="576.6" y="344.7">±1.2</text>
<text x="558.9" y="349">OVER 2000</text>
<text x="577.6" y="349">±2</text>
<text x="459.3" y="385.5">I.Z.B.P. (TRIVALENT)</text>
<text x="561.1" y="391.1">--</text>
</g>
<g font-size="2.1">
<text x="558.5" y="232.4">UNSPECIFIED TOL.(FAB)</text>
<text x="559.5" y="234.7">FOR ANGULAR IN mm.</text>
<text x="558.6" y="253.9">UNSPECIFIED TOL.(FAB)</text>
<text x="560.7" y="256.3">FOR LINEAR IN mm.</text>
<text x="558.7" y="292.3">UNSPECIFIED TOL.(M/C)</text>
<text x="559.6" y="294.7">FOR ANGULAR IN mm.</text>
<text x="558.7" y="313.7">UNSPECIFIED TOL.(M/C)</text>
<text x="560.6" y="316.1">FOR LINEAR IN mm.</text>
<text x="7.7" y="409.8" transform="rotate(-90 7.7 409.8)">\\parienggnew\ExDM Uploding\P24G3\P24G3A031009.dft</text>
</g>
</svg>
